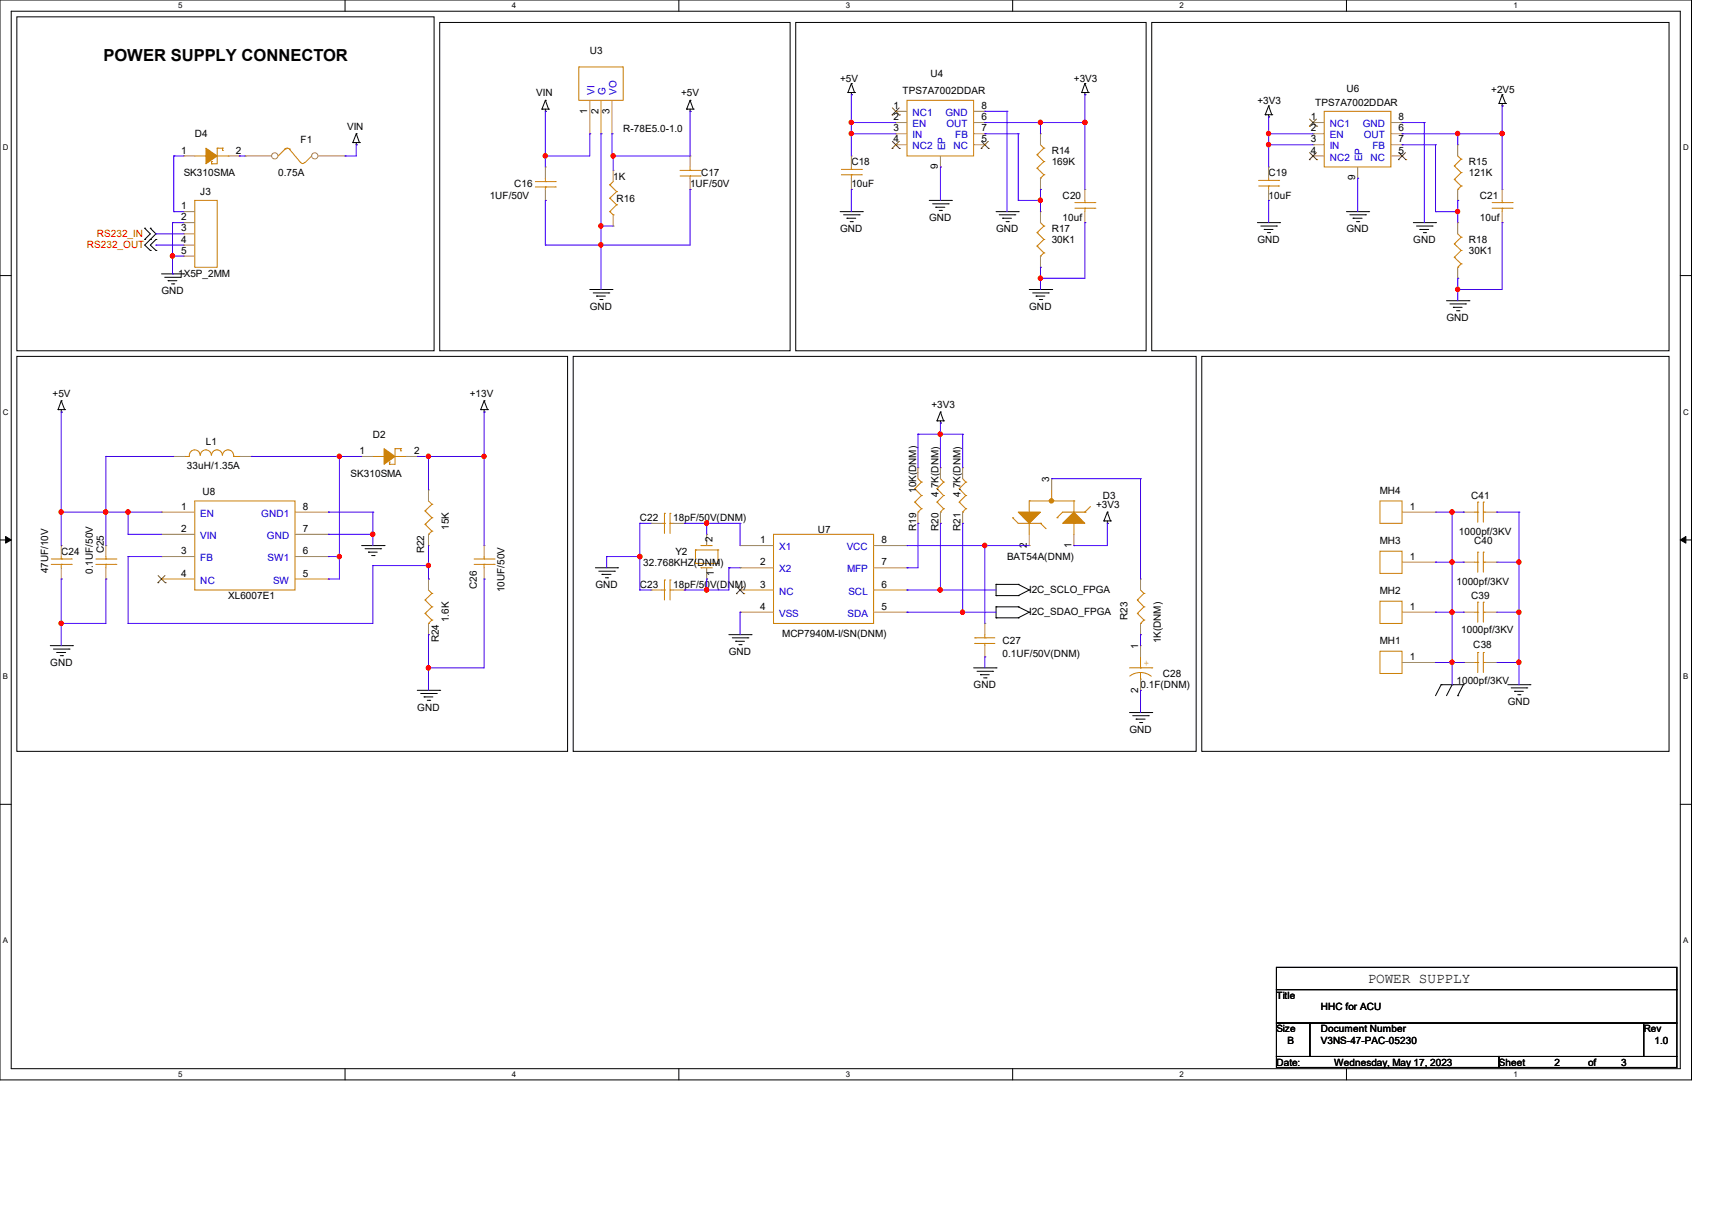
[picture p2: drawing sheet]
<svg xmlns="http://www.w3.org/2000/svg" width="297mm" height="210mm" viewBox="0 0 297 210" stroke-linecap="round" stroke-linejoin="round" font-family="sans-serif">
<path d="M0 0h293.5v187.3h-293.5zM1.9 1.9h289.6v183.4h-289.6z" fill="none" stroke="#000" stroke-width=".17"/>
<g fill="#fff">
<path d="M30.9 .2h.8v1.5h-.8z"/>
<path d="M30.9 185.5h.8v1.6h-.8z"/>
</g>
<path d="M59.9 0v1.9M59.9 185.3v2" fill="none" stroke="#000" stroke-width=".17"/>
<g fill="#fff">
<path d="M88.8 .2h.8v1.5h-.8z"/>
<path d="M88.8 185.5h.8v1.6h-.8z"/>
</g>
<path d="M117.8 0v1.9M117.8 185.3v2" fill="none" stroke="#000" stroke-width=".17"/>
<g fill="#fff">
<path d="M146.7 .2h.8v1.5h-.8z"/>
<path d="M146.7 185.5h.8v1.6h-.8z"/>
</g>
<path d="M175.7 0v1.9M175.7 185.3v2" fill="none" stroke="#000" stroke-width=".17"/>
<g fill="#fff">
<path d="M204.6 .2h.8v1.5h-.8z"/>
<path d="M204.6 185.5h.8v1.6h-.8z"/>
</g>
<path d="M233.6 0v1.9M233.6 185.3v2" fill="none" stroke="#000" stroke-width=".17"/>
<g fill="#fff">
<path d="M262.6 .2h.7v1.5h-.7z"/>
<path d="M262.6 185.5h.7v1.6h-.7z"/>
<path d="M.5 24.8h1v1.6h-1z"/>
<path d="M292 24.8h1v1.6h-1z"/>
<path d="M.5 70.7h1v1.5h-1z"/>
<path d="M292 70.7h1v1.5h-1z"/>
</g>
<path d="M0 47.8h1.9M291.5 47.8h2" fill="none" stroke="#000" stroke-width=".17"/>
<g fill="#fff">
<path d="M.5 116.5h.9v1.6h-.9z"/>
<path d="M292 116.5h.9v1.6h-.9z"/>
</g>
<path d="M0 93.6h1.9M291.5 93.6h2" fill="none" stroke="#000" stroke-width=".17"/>
<path d="M1 93l.9 .6-.9 .6zM291.5 93.6l1-.6v1.2z" fill="#000" stroke="#000" stroke-width=".17"/>
<g fill="#fff">
<path d="M.5 162.4h.9v1.5h-.9z"/>
<path d="M292 162.4h.9v1.5h-.9z"/>
</g>
<g fill="none" stroke="#000" stroke-width=".17">
<path d="M2.9 2.9h72.4v57.9h-72.4zM76.3 3.9h60.8v56.9h-60.8zM94 18.9h.1M94 18.9h1.2M94.6 19.3h.1M94.6 17.4h.1M94.6 18.9v.4M94.6 17.4l.6 1.5M94.6 17.4l-.6 1.5M95.2 18.9h.1M119.1 18.9h.1M119.1 18.9h1.2"/>
<path d="M119.7 19.3h.1M119.7 17.4h.1M119.7 18.9v.4M119.7 17.4l.6 1.5M119.7 17.4l-.6 1.5M120.3 18.9h.1M138 3.9h60.8v56.9h-60.8zM147.1 16h.1M147.1 16h1.2M147.7 16.4h.1M147.7 14.5h.1M147.7 16v.4"/>
<path d="M147.7 14.5l-.6 1.5M147.7 14.5l.6 1.5M148.3 16h.1M187.7 16h.1M187.7 16h1.1M188.2 16.4h.1M188.2 14.5h.1M188.2 16v.4M188.2 14.5l-.5 1.5M188.2 14.5l.6 1.5M188.8 16h.1M199.8 3.9h89.8v56.9h-89.8z"/>
<path d="M219.5 19.9h.1M219.5 19.9h1.1M220.1 18.4h.1M220.1 19.9v.4M220.1 18.4l-.6 1.5M220.1 18.4l.5 1.5M220.6 19.9h.1M260.1 17.9h.1M260.1 17.9h1.1M260.6 18.4h.1M260.6 16.4h.1M260.6 17.9v.5"/>
<path d="M260.6 16.4l-.5 1.5M260.6 16.4l.6 1.5M261.2 17.9h.1M25.1 39.6h.1M25.1 39.6l1 1-1 .9M26.1 39.6h.1M26.1 39.6l1 1-2 1.9 1 .9M61.2 24.7h.1M61.2 24.7h1.2M61.8 25.1h.1M61.8 23.2h.1M61.8 24.7v.4"/>
<path d="M61.8 23.2l.6 1.5M61.8 23.2l-.6 1.5M62.4 24.7h.1M145.8 36.7h3.8M146.3 37.3h2.8M146.9 37.8h.1M146.9 37.8h1.6M147.5 38.4h.4M147.9 38.4h.1M149.1 37.3h.1M149.6 36.7h.1M161.2 34.8h3.9"/>
<path d="M161.8 35.3h2.7M162.3 35.9h.1M162.3 35.9h1.6M162.9 36.5h.4M163.3 36.5h.1M164.5 35.3h.1M165.1 34.8h.1M172.8 36.7h3.9M173.4 37.3h2.7M173.9 37.8h.1M173.9 37.8h1.6M174.5 38.4h.4"/>
<path d="M174.9 38.4h.1M176.1 37.3h.1M176.7 36.7h.1M218.1 38.6h3.9M218.7 39.2h2.7M219.3 39.8h.1M219.3 39.8h1.6M220.1 20.3h.1M221.4 39.2h.1M222 38.6h.1M233.6 36.7h3.8M234.2 37.3h2.7"/>
<path d="M234.7 37.8h.1M234.7 37.8h1.6M235.3 38.4h.4M235.7 38.4h.1M236.9 37.3h.1M237.4 36.7h.1M245.2 38.6h3.8M245.7 39.2h2.8M246.3 39.8h.1M246.3 39.8h1.6M248.5 39.2h.1M249 38.6h.1"/>
<path d="M25.1 41.5h.1M26.1 41.5h.1M26.1 43.4h.1M27.1 41.5h.1M27.1 43.4h.1M27.1 41.5l-1 1 1 .9M28 47.5h3.9M28.6 48.1h2.7M29.2 48.7h.1M29.2 48.7h1.5M29.8 49.2h.3M30.1 49.2h.1"/>
<path d="M31.3 48.1h.1M31.9 47.5h.1M102.3 50.2h3.9M102.9 50.8h2.7M103.5 51.4h.1M103.5 51.4h1.5M104.1 51.9h.3M104.4 51.9h.1M105.6 50.8h.1M106.2 50.2h.1M178.6 50.2h3.9M179.2 50.8h2.7"/>
<path d="M179.7 51.4h.1M179.7 51.4h1.6M180.3 51.9h.4M180.7 51.9h.1M181.9 50.8h.1M182.5 50.2h.1M219.9 40.3h.4M220.3 40.3h.1M246.9 40.3h.4M247.3 40.3h.1M251 52.2h3.8M251.5 52.7h2.8"/>
<path d="M252.1 53.3h.1M252.1 53.3h1.6M252.7 53.9h.4M253.1 53.9h.1M254.3 52.7h.1M254.8 52.2h.1M2.9 61.8h95.6v68.5h-95.6zM10.1 71h.1M10.1 71h1.1M10.6 71.5h.1M10.6 69.5h.1M10.6 71v.5"/>
<path d="M10.6 69.5l.6 1.5M10.6 69.5l-.5 1.5M11.2 71h.1M83.4 71h.1M83.4 71h1.2M84 71.5h.1M84 69.5h.1M84 71v.5M84 69.5l.6 1.5M84 69.5l-.6 1.5M84.6 71h.1M99.4 61.8h108.1v68.5h-108.1z"/>
<path d="M162.6 73h.1M162.6 73h1.1M163.2 73.4h.1M163.2 71.5h.1M163.2 73v.4M163.2 71.5l.5 1.5M163.2 71.5l-.6 1.5M163.7 73h.1M208.5 61.8h81.1v68.5h-81.1zM62.7 94.6h3.9M63.3 95.2h2.7M63.9 95.8h.1"/>
<path d="M63.9 95.8h1.5M64.5 96.4h.4M64.9 96.4h.1M66 95.2h.1M66.6 94.6h.1M103.3 98.5h3.8M103.9 99.1h2.7M104.4 99.6h.1M104.4 99.6h1.6M106.6 99.1h.1M107.1 98.5h.1M191.5 90.3h.1"/>
<path d="M191.5 90.3h1.2M192.1 90.8h.1M192.1 88.8h.1M192.1 90.3v.5M192.1 88.8l.6 1.5M192.1 88.8l-.6 1.5M192.7 90.3h.1M8.7 112h3.9M9.3 112.6h2.7M9.9 113.2h.1M9.9 113.2h1.5M10.5 113.7h.3"/>
<path d="M10.8 113.7h.1M12 112.6h.1M12.6 112h.1M72.4 119.7h3.9M76.3 119.7h.1M105 100.2h.4M105.4 100.2h.1M126.4 110.1h3.9M127 110.6h2.8M127.6 111.2h.1M127.6 111.2h1.6M128.2 111.8h.4"/>
<path d="M128.6 111.8h.1M129.8 110.6h.1M130.3 110.1h.1M168.9 115.8h3.9M169.5 116.4h2.7M170.1 117h.1M170.1 117h1.5M170.6 117.6h.5M171.1 117.6h.1M172.2 116.4h.1M172.8 107.1h.1M172.8 105.2h.1"/>
<path d="M172.8 103.3h.1M172.8 101.3h.1M172.8 115.8h.1M172.8 105.2h3.9M172.8 107.1h3.9M172.8 101.3v2M172.8 105.2v1.9M172.8 101.3h3.9M172.8 103.3h3.9M176.7 105.2h.1M176.7 107.1h.1M176.7 101.3h.1"/>
<path d="M176.7 103.3h.1M176.7 105.2l1.9 1M176.7 101.3l1.9 1M178.6 106.2h.1M178.6 102.3h.1M178.6 106.2l-1.9 .9M178.6 102.3l-1.9 1M250 118.7h.1M250 118.7l-1 1.9M250 118.7h3.9M251.9 118.7h.1M251.9 118.7l-.9 1.9"/>
<path d="M253.9 118.7h.1M253.9 118.7l-1 1.9M261.6 118.7h3.8M262.2 119.3h2.7M262.8 119.9h.1M262.8 119.9h1.5M264.9 119.3h.1M265.4 118.7h.1M0 139.5h1.9M73 120.3h2.7M73.6 120.9h.1M73.6 120.9h1.5"/>
<path d="M74.1 121.5h.4M74.5 121.5h.1M75.7 120.3h.1M196 123.6h3.8M196.5 124.1h2.7M197.1 124.7h.1M197.1 124.7h1.6M197.7 125.3h.4M198.1 125.3h.1M199.2 124.1h.1M199.8 123.6h.1M252.9 120.6h.1"/>
<path d="M263.3 120.5h.4M263.7 120.5h.1M291.5 139.5h2M221.4 167.8h69.5v3.8h-69.5zM221.4 171.6h69.5v5.8h-69.5zM221.4 177.4h5.8v5.8h-5.8zM227.2 177.4h58v5.8h-58zM285.2 177.4h5.7v5.8h-5.7zM221.4 183.2h38.7v1.9h-38.7zM260.1 183.2h30.8v1.9h-30.8z"/>
</g>
<g fill="none" stroke="#cc8006" stroke-width=".17">
<path d="M100.4 11.6h7.7v5.8h-7.7zM229.7 19.3h11.6v9.7h-11.6zM49.4 25.8l.4-.1 .4 .2M49.4 25.9h.1M49.4 25.9l-1.1 1.2M50.2 25.9h.1M50.2 25.9l2 2.3M52.8 28.2l-.3 .2-.3-.2M54.1 27.1h.1M54.1 27.1l-1.2 1.1M92.9 31.5h3.5M92.9 32.4h3.5"/>
<path d="M94.6 32.4h.1M94.6 31.5h.1M94.6 30.9v.6M94.6 32.4v.5M96.4 31.5h.1M96.4 32.4h.1M105.8 32h.1M105.8 34.4h.1M105.8 36.7h.1M105.8 32l1.2 1.2M105.8 34.4l1.2 1.1M105.8 36.7l.6 .6"/>
<path d="M106.4 37.3h.1M106.4 31.5l-.6 .5M107 33.2h.1M107 35.5h.1M107 33.2l-1.2 1.2M107 35.5l-1.2 1.2M118 29.5h3.5M118 30.5h3.5M119.7 30.5h.1M119.7 29.5h.1M119.7 29v.5M119.7 30.5v.4"/>
<path d="M121.5 29.5h.1M121.5 30.5h.1M146 30.3h3.4M146 29.4h3.4M147.7 29.4h.1M147.7 30.3h.1M147.7 29v.4M147.7 30.3v.6M149.4 30.3h.1M149.4 29.4h.1M186.5 36.1h3.4M186.5 35.1h3.4"/>
<path d="M188.2 35.1h.1M188.2 36.1h.1M188.2 34.8v.3M188.2 36.1v.6M189.9 36.1h.1M189.9 35.1h.1M252.3 28.8h.1M252.3 31.1h.1M252.3 28.8l1.2 1.1M252.3 31.1l1.2 1.2M252.9 32.9h.1M252.9 27.1l.6 .5"/>
<path d="M253.5 27.6h.1M253.5 29.9h.1M253.5 32.3h.1M253.5 27.6l-1.2 1.2M253.5 29.9l-1.2 1.2M253.5 32.3l-.6 .6M258.9 36.1h3.4M258.9 35.1h3.4M260.6 35.1h.1M260.6 36.1h.1M260.6 34.8v.3M260.6 36.1v.6"/>
<path d="M262.3 36.1h.1M262.3 35.1h.1M252.3 42.3h.1M252.3 44.6h.1M252.3 42.3l1.2 1.1M252.3 44.6l1.2 1.2M252.9 46.4h.1M252.9 40.6l.6 .5M253.5 41.1h.1M253.5 43.4h.1M253.5 45.8h.1M253.5 41.1l-1.2 1.2"/>
<path d="M253.5 43.4l-1.2 1.2M253.5 45.8l-.6 .6M32 79.2h.1M32 79.2h.9M34.7 79a.93 .93 0 0 0-1-1 .93 .93 0 0 0-.8 1.2M34.8 79a.95 .95 0 0 1 .9-1 .95 .95 0 0 1 1 1M36.7 79a.93 .93 0 0 1 .9-1 .93 .93 0 0 1 1 1M38.6 79a.95 .95 0 0 1 1-1 .95 .95 0 0 1 .9 1M40.6 79.2h.1M40.6 79.2h1.1M40.6 79v.2M64.7 79.2h1.9"/>
<path d="M66.6 79.2h.1M68.5 77.8h.1M68.5 79.2h2M68.5 77.8v2.7h-.9M68.5 77.8h1M69.5 77.8h.1M69.5 78.2h.1M69.5 77.8v.4M70.5 79.2h.1M67.6 80.5h.1M67.6 80.1h.1M67.6 80.1v.4"/>
<path d="M82.3 97.9h3.4M82.3 96.9h3.4M84 96.9h.1M84 97.9h.1M84 96.5v.4M84 97.9v.6M85.7 97.9h.1M85.7 96.9h.1M120.6 97.7h.1M120.6 95.4h.1M120.6 97.7h3.9M120.6 95.4v2.3"/>
<path d="M120.6 95.4h3.9M121.6 98.5h.1M121.6 94.6h.1M121.6 98.5h2M121.6 94.6h2M124.5 95.4h.1M124.5 97.7h.1M124.5 95.4v2.3M134.2 92.7h17.4v15.4h-17.4zM158.7 84.8h.1M158.7 87.1h.1M158.7 84.8l1.2 1.1"/>
<path d="M158.7 87.1l1.2 1.1M159.3 88.8h.1M159.3 83l.6 .6M159.9 83.6h.1M159.9 85.9h.1M159.9 88.2h.1M159.9 83.6l-1.2 1.2M159.9 85.9l-1.2 1.2M159.9 88.2l-.6 .6M162.6 84.8h.1M162.6 87.1h.1M162.6 84.8l1.1 1.1"/>
<path d="M162.6 87.1l1.1 1.1M163.2 88.8h.1M163.2 83l.5 .6M163.7 83.6h.1M163.7 85.9h.1M163.7 88.2h.1M163.7 83.6l-1.1 1.2M163.7 85.9l-1.1 1.2M163.7 88.2l-.5 .6M175.7 89.8h.1M175.7 89.8l1 1h3.8M178.6 86.9h.1"/>
<path d="M178.6 90.8h.1M178.6 86.9v1.9M178.6 90.8v1.9M178.6 86.9h7.7M180.5 90.8h.1M180.5 90.8l1 .9M182.5 86.9h.1M182.5 85v1.9M183.4 89.8h.1M186.3 88.8h.1M186.3 90.8h.1M186.3 86.9h.1"/>
<path d="M186.3 86.9v1.9M186.3 90.8v1.9M188.2 88.8h.1M188.2 88.8h-3.8l-1 1M189.2 87.8l-1 1M239.4 95.6h3.8v3.8h-3.8zM239.4 86.9h3.8v3.9h-3.8zM255.8 97.5h.6M255.8 88.8h.6M256.4 95.8h.1M256.4 97.5h.1M256.4 87.1h.1"/>
<path d="M256.4 88.8h.1M256.4 87.1v3.5M256.4 95.8v3.4M257.3 97.5h.1M257.3 95.8h.1M257.3 88.8h.1M257.3 87.1h.1M257.3 97.5h.4M257.3 87.1v3.5M257.3 95.8v3.4M257.3 88.8h.4M73.7 104.1h.1"/>
<path d="M73.7 106.4h.1M73.7 104.1l1.2 1.1M73.7 106.4l1.2 1.1M74.3 108.1h.1M74.3 102.3l.6 .6M74.9 102.9h.1M74.9 105.2h.1M74.9 107.5h.1M74.9 102.9l-1.2 1.2M74.9 105.2l-1.2 1.2M74.9 107.5l-.6 .6M239.4 104.3h3.8v3.8h-3.8z"/>
</g>
<g fill="none" stroke="#a84" stroke-width=".17">
<path d="M102.3 17.4v5.8M104.3 17.4v5.8M106.2 17.4v5.8M94.6 34.8h.1M94.6 29h.1M94.6 29v1.9M94.6 32.9v1.9M102.3 23.2h.1M104.3 23.2h.1M106.2 23.2h.1M106.4 29.5h.1M106.4 39.2h.1"/>
<path d="M106.4 29.5v2M106.4 37.3v1.9M119.7 32.9h.1M119.7 27.1h.1M119.7 27.1v1.9M119.7 30.9v2M147.7 27.1h.1M147.7 32.9h.1M147.7 27.1v1.9M147.7 30.9v2M188.2 32.9h.1M188.2 38.6h.1"/>
<path d="M188.2 32.9v1.9M188.2 36.7v1.9M227.8 21.3h.1M227.8 23.2h.1M227.8 25.1h.1M227.8 27.1h.1M227.8 21.3h1.9M227.8 23.2h1.9M227.8 25.1h1.9M227.8 27.1h1.9M235.5 30.9h.1M235.5 29v1.9"/>
<path d="M241.3 21.3h1.9M241.3 23.2h1.9M241.3 25.1h1.9M241.3 27.1h1.9M243.2 27.1h.1M243.2 25.1h.1M243.2 23.2h.1M243.2 21.3h.1M252.9 38.6h.1M252.9 25.1h.1M252.9 34.8h.1M252.9 25.1v2"/>
<path d="M252.9 32.9v1.9M252.9 38.6v2M260.6 32.9h.1M260.6 38.6h.1M260.6 32.9v1.9M260.6 36.7v1.9M252.9 48.3h.1M252.9 46.4v1.9M30.1 79.2h.1M30.1 79.2h1.9M41.7 79.2h1.9M43.6 79.2h.1"/>
<path d="M62.7 79.2h.1M62.7 79.2h2M70.5 79.2h1.9M72.4 79.2h.1M84 94.6h.1M84 94.6v1.9M84 98.5v1.9M122.6 92.7h.1M122.6 92.7v1.9M122.6 98.5v1.9M128.4 94.6h.1M128.4 98.5h.1"/>
<path d="M128.4 94.6h5.8M128.4 98.5h5.8M151.6 94.6h5.8M151.6 98.5h5.8M157.4 94.6h.1M157.4 98.5h.1M159.3 81.1h.1M159.3 90.8h.1M159.3 81.1v1.9M159.3 88.8v2M163.2 81.1h.1M163.2 90.8h.1"/>
<path d="M163.2 81.1v1.9M163.2 88.8v2M178.6 94.6h.1M178.6 92.7v1.9M182.5 83h.1M182.5 83v2M186.3 94.6h.1M186.3 92.7v1.9M243.2 97.5h5.8M243.2 88.8h5.8M249 97.5h.1M249 88.8h.1"/>
<path d="M253.9 97.5h.1M253.9 88.8h.1M253.9 97.5h1.9M253.9 88.8h1.9M257.7 97.5h2M257.7 88.8h2M259.7 97.5h.1M259.7 88.8h.1M74.3 100.4h.1M74.3 110.1h.1M74.3 100.4v1.9M74.3 108.1v2"/>
<path d="M84 100.4h.1M122.6 100.4h.1M128.4 102.3h.1M128.4 106.2h.1M128.4 102.3h5.8M128.4 106.2h5.8M151.6 102.3h5.8M151.6 106.2h5.8M157.4 102.3h.1M157.4 106.2h.1M243.2 106.2h5.8M249 106.2h.1"/>
</g>
<g fill="none" stroke="#804000" stroke-width=".17">
<path d="M227.2 21.9h.1M227.2 27.7h.1M227.2 20.7l1.2 1.2M227.2 26.5l1.2 1.2M228.4 20.7l-1.2 1.2M228.4 26.5l-1.2 1.2M228.4 21.9h.1M228.4 27.7h.1M242.6 27.7h.1M242.7 26.5l1.2 1.2M243.8 26.5l-1.2 1.2M243.9 27.7h.1"/>
<path d="M127.8 103h.1M127.8 101.7l1.2 1.3M129 101.7l-1.2 1.3M129 103h.1"/>
</g>
<g fill="#cc8006" stroke="#cc8006" stroke-width=".17">
<path d="M176.7 88.8h3.8l-1.9 2z" fill-rule="evenodd"/>
<path d="M186.3 88.8l1.9 2h-3.8z" fill-rule="evenodd"/>
<path d="M66.6 77.8l1.9 1.4-1.9 1.3z" fill-rule="evenodd"/>
<circle cx="182.4" cy="86.9" r=".38"/>
</g>
<circle cx="47.7" cy="27" r=".54" fill="#fff" stroke="#a84" stroke-width=".17"/>
<path d="M42.5 27.1h.1M42.5 27.1h4.6" fill="none" stroke="#a84" stroke-width=".17"/>
<circle cx="54.6" cy="27" r=".54" fill="#fff" stroke="#a84" stroke-width=".17"/>
<g fill="none" stroke="#a84" stroke-width=".17">
<path d="M155.4 19.3h.1M155.4 19.3h2M168.9 19.3h2M170.9 19.3h.1M31.9 27.1h.1M31.9 36.7h.1M31.9 38.6h.1M31.9 27.1h1.9M31.9 36.7h1.9M31.9 38.6h1.9M39.6 27.1h1.9M41.5 27.1h.1"/>
<path d="M55.2 27.1h4.7M59.9 27.1h.1M155.4 21.3h.1M155.4 23.2h.1M155.4 25.1h.1M155.4 21.3h2M155.4 23.2h2M155.4 25.1h2M163.2 29h.1M163.2 27.1v1.9M168.9 21.3h2M168.9 23.2h2"/>
<path d="M168.9 25.1h2M170.9 25.1h.1M170.9 23.2h.1M170.9 21.3h.1M180.5 36.7h.1M180.5 23.2h.1M180.5 32.9h.1M180.5 23.2v1.9M180.5 30.9v2M180.5 36.7v1.9M220.1 29h.1M220.1 34.8h.1"/>
<path d="M220.1 29v1.9M220.1 32.9v1.9M31.9 40.6h.1M31.9 42.5h.1M31.9 44.4h.1M31.9 40.6h1.9M31.9 42.5h1.9M31.9 44.4h1.9M180.5 46.4h.1M180.5 44.4v2M10.6 94.6h.1M10.6 94.6v1.9"/>
<path d="M10.6 98.5v1.9M18.4 94.6h.1M18.4 94.6v1.9M18.4 98.5v1.9M28 88.8h.1M28 92.7h.1M28 96.5h.1M28 88.8h5.8M28 92.7h5.8M28 96.5h5.8M51.2 88.8h5.8M51.2 92.7h5.8"/>
<path d="M51.2 96.5h5.8M57 96.5h.1M57 92.7h.1M57 88.8h.1M74.3 85h.1M74.3 94.6h.1M74.3 85v1.9M74.3 92.7v1.9M112.9 90.8h.1M112.9 90.8h2M116.8 90.8h1.9M118.7 90.8h.1"/>
<path d="M167 81.1h.1M167 90.8h.1M167 81.1v1.9M167 88.8v2M10.6 100.4h.1M18.4 100.4h.1M28 100.4h.1M28 100.4h5.8M51.2 100.4h5.8M57 100.4h.1M112.9 102.3h.1M112.9 102.3h2"/>
<path d="M116.8 102.3h1.9M118.7 102.3h.1M170.9 113.9h.1M170.9 108.1h.1M170.9 108.1v2M170.9 112v1.9M197.9 100.4h.1M197.9 110.1h.1M197.9 112h.1M197.9 119.7h.1M197.9 100.4v1.9M197.9 108.1v2"/>
<path d="M197.9 112v1.9M197.9 117.8v1.9M243.2 114.9h5.8M249 114.9h.1M253.9 114.9h.1M253.9 106.2h.1M253.9 114.9h1.9M253.9 106.2h1.9M257.7 114.9h2M257.7 106.2h2M259.7 114.9h.1M259.7 106.2h.1"/>
</g>
<g fill="none" stroke="#cc8006" stroke-width=".17">
<path d="M157.4 17.4h11.5v9.7h-11.5zM33.8 34.8h3.9v11.6h-3.9zM33.8 27.1h1.9M35.7 27.1h.1M36.7 28.4h.1M36.7 28h.1M36.7 28v.4M37.7 25.7h.1M37.7 25.7v2.7h-1M37.7 27.1h1.9M37.7 25.7h.9M38.6 25.7h.1"/>
<path d="M38.6 26.1h.1M38.6 25.7v.4M39.6 27.1h.1M179.9 26.8h.1M179.9 29.2h.1M179.9 26.8l1.2 1.2M179.9 29.2l1.2 1.1M180.5 30.9h.1M180.5 38.6l.6 .6M180.5 25.1l.6 .6M181.1 39.2h.1M181.1 25.7h.1"/>
<path d="M181.1 28h.1M181.1 30.3h.1M181.1 39.2l-1.2 1.1M181.1 25.7l-1.2 1.1M181.1 28l-1.2 1.2M181.1 30.3l-.6 .6M218.4 32.3h3.4M218.4 31.3h3.4M220.1 31.3h.1M220.1 32.3h.1M220.1 30.9v.4M220.1 32.3v.6"/>
<path d="M221.8 32.3h.1M221.8 31.3h.1M179.9 40.3h.1M179.9 42.7h.1M179.9 40.3l1.2 1.2M179.9 42.7l1.2 1.2M180.5 44.4h.1M181.1 41.5h.1M181.1 43.9h.1M181.1 41.5l-1.2 1.2M181.1 43.9l-.6 .5M8.9 97.9h3.5"/>
<path d="M8.9 96.9h3.5M10.6 96.9h.1M10.6 97.9h.1M10.6 96.5v.4M10.6 97.9v.6M12.4 97.9h.1M12.4 96.9h.1M16.6 97.9h3.5M16.6 96.9h3.5M18.4 96.9h.1M18.4 97.9h.1M18.4 96.5v.4"/>
<path d="M18.4 97.9v.6M20.1 97.9h.1M20.1 96.9h.1M33.8 86.9h17.4v15.4h-17.4zM73.7 88.6h.1M73.7 90.9h.1M73.7 88.6l1.2 1.2M73.7 90.9l1.2 1.2M74.3 92.7h.1M74.3 86.9l.6 .6M74.9 87.5h.1M74.9 89.8h.1"/>
<path d="M74.9 92.1h.1M74.9 87.5l-1.2 1.1M74.9 89.8l-1.2 1.1M74.9 92.1l-.6 .6M114.9 90.8h.4M115.3 90.8h.1M115.3 89h.1M115.3 89v3.5M116.2 89h.1M116.2 90.8h.1M116.2 89v3.5M116.2 90.8h.6"/>
<path d="M166.4 84.8h.1M166.4 87.1h.1M166.4 84.8l1.2 1.1M166.4 87.1l1.2 1.1M167 88.8h.1M167 83l.6 .6M167.6 83.6h.1M167.6 85.9h.1M167.6 88.2h.1M167.6 83.6l-1.2 1.2M167.6 85.9l-1.2 1.2M167.6 88.2l-.6 .6"/>
<path d="M114.9 102.3h.4M115.3 102.3h.1M115.3 100.6h.1M115.3 100.6v3.5M116.2 100.6h.1M116.2 102.3h.1M116.2 102.3h.6M116.2 100.6v3.5M169.1 110.6h.1M169.1 111.6h.1M169.1 110.6h3.5M169.1 111.6h3.5"/>
<path d="M170.9 111.6h.1M170.9 110.6h.1M170.9 110.1v.5M170.9 111.6v.4M196 115.8h3.8M197.3 104.1h.1M197.3 106.4h.1M197.3 104.1l1.2 1.1M197.3 106.4l1.2 1.1M197.9 108.1h.1M197.9 117.8h.1M197.9 115.8h.1"/>
<path d="M197.9 116.6l1.1 .3 .7 .4M197.9 116.6l-.8 .1-1.1 .5M197.9 102.3l.6 .6M197.9 113.9v1.9M197.9 116.6v1.2M198.5 102.9h.1M198.5 105.2h.1M198.5 107.5h.1M198.5 102.9l-1.2 1.2M198.5 105.2l-1.2 1.2M198.5 107.5l-.6 .6M199.8 115.8h.1"/>
<path d="M239.4 112.9h3.8v3.9h-3.8zM255.8 114.9h.6M255.8 106.2h.6M256.4 113.2h.1M256.4 114.9h.1M256.4 104.4h.1M256.4 106.2h.1M256.4 104.4v3.5M256.4 113.2v3.4M257.3 114.9h.1M257.3 113.2h.1M257.3 106.2h.1"/>
<path d="M257.3 104.4h.1M257.3 114.9h.4M257.3 104.4v3.5M257.3 113.2v3.4M257.3 106.2h.4"/>
</g>
<path d="M35.7 25.7l2 1.4-2 1.3z" fill-rule="evenodd" fill="#cc8006" stroke="#cc8006" stroke-width=".17"/>
<g fill="none" stroke="#804000" stroke-width=".17">
<path d="M154.8 19.9h.1M154.8 18.7l1.2 1.2M156 18.7l-1.2 1.2M156 19.9h.1M154.8 25.7h.1M154.8 24.5l1.2 1.2M156 24.5l-1.2 1.2M156 25.7h.1M170.2 25.7h.1M170.3 24.5l1.2 1.2M171.4 24.5l-1.2 1.2M171.5 25.7h.1"/>
<path d="M27.4 99.8l1.3 1.2M28.6 99.8l-1.2 1.2M27.4 101h.1M28.7 101h.1"/>
</g>
<g fill="none" stroke="#4200ff" stroke-width=".17">
<path d="M94.6 19.3h.1M94.6 19.3v9.7M119.7 19.3h.1M119.7 19.3v7.8h-13.5v-3.9M147.7 16.4h.1M147.7 16.4v10.7M170.9 19.3h.1M170.9 19.3h3.8M174.7 19.3h.1M174.7 19.3v17.4M188.2 16.4h.1M188.2 16.4v16.5"/>
<path d="M260.6 18.4h.1M260.6 18.4v14.5M29.9 38.6h.1M29.9 38.6h2M29.9 38.6v8.9M30.1 27.1h.1M30.1 36.7h.1M30.1 36.7h1.8M30.1 27.1h1.8M30.1 27.1v9.6M41.5 27.1h.1M41.5 27.1h1"/>
<path d="M59.9 27.1h.1M61.8 25.1h.1M61.8 25.1v2h-1.9M94.6 34.8h.1M94.6 27.1h.1M94.6 34.8v7.7M102.3 23.2h.1M102.3 23.2v3.9h-7.7M104.3 23.2h.1M104.3 39.2h.1M104.3 23.2v27M104.3 39.2h2.1"/>
<path d="M106.2 23.2h.1M106.4 27.1h.1M106.4 27.1v2.4M119.7 32.9h.1M119.7 32.9v9.6h-25.1M147.7 23.2h.1M147.7 21.3h.1M147.7 32.9h.1M147.7 32.9v3.8M147.7 23.2h7.7M147.7 21.3h7.7M163.2 29h.1"/>
<path d="M163.2 29v5.8M170.9 21.3h.1M170.9 23.2h.1M170.9 23.2h5.8M170.9 21.3h17.3M176.7 23.2h.1M176.7 34.8h.1M176.7 23.2v11.6M176.7 34.8h3.8M180.5 32.9h.1M180.5 21.3h.1M180.5 34.8h.1"/>
<path d="M180.5 21.3v1.9M180.5 32.9v3.8M188.2 21.3h.1M188.2 38.6h.1M188.2 38.6v9.7h-7.7M220.1 20.3h.1M220.1 25.1h.1M220.1 23.2h.1M220.1 34.8h.1M220.1 23.2h7.7M220.1 20.3v8.7M220.1 34.8v3.8"/>
<path d="M220.1 25.1h7.7M235.5 30.9h.1M235.5 30.9v5.8M243.2 21.3h.1M243.2 23.2h.1M243.2 25.1h.1M243.2 23.2h17.4M243.2 21.3h3.9M243.2 25.1h5.8M247.1 21.3h.1M247.1 21.3v17.3M249 25.1h.1"/>
<path d="M249 36.7h.1M249 25.1v11.6M249 36.7h3.9M252.9 34.8h.1M252.9 23.2h.1M252.9 36.7h.1M252.9 23.2v1.9M252.9 34.8v3.8M260.6 23.2h.1M260.6 38.6h.1M260.6 38.6v11.6h-7.7M27.1 40.6h.1"/>
<path d="M27.1 42.5h.1M27.1 42.5h4.8M27.1 40.6h4.8M29.9 44.4h.1M29.9 47.5h.1M29.9 44.4h2M94.6 42.5h.1M104.3 42.5h.1M180.5 46.4h.1M180.5 48.3h.1M180.5 46.4v3.8M252.9 48.3h.1"/>
<path d="M252.9 50.2h.1M252.9 48.3v3.9M10.6 71.5h.1M10.6 71.5v23.1M18.4 79.2h.1M18.4 79.2h11.7M18.4 79.2v15.4M43.6 79.2h.1M43.6 79.2h19.1M58.9 79.2h.1M58.9 79.2v21.2h-1.9M72.4 79.2h.1"/>
<path d="M72.4 79.2h11.6M74.3 79.2h.1M74.3 79.2v5.8M84 71.5h.1M84 79.2h.1M84 71.5v23.1M159.3 75.3h.1M159.3 75.3v5.8M159.3 75.3h7.7M163.2 75.3h.1M163.2 73.4h.1M163.2 73.4v7.7"/>
<path d="M167 75.3h.1M167 75.3v5.8M10.6 88.8h.1M10.6 88.8h17.4M18.4 88.8h.1M22.2 88.8h.1M22.2 92.7h.1M22.2 96.5h.1M22.2 96.5h5.8M22.2 92.7h5.8M22.2 88.8v3.9M22.2 96.5v11.6"/>
<path d="M57 88.8h.1M57 96.5h.1M57 92.7h.1M57 96.5h1.9M57 88.8h7.7M57 92.7h7.7M58.9 96.5h.1M64.7 92.7h.1M64.7 88.8h.1M64.7 98.1h.1M64.7 88.8v5.8M64.7 98.1v10h-42.5"/>
<path d="M64.7 98.1h9.6M74.3 98.1h.1M74.3 94.6v5.8M105.2 96.5h.1M105.2 96.5v2M105.2 96.5h5.8M111 96.5h.1M111 90.8h.1M111 90.8h1.9M111 90.8v11.5M118.7 90.8h.1M118.7 90.8h9.7"/>
<path d="M122.6 90.8h.1M122.6 90.8v1.9M126.4 98.5h.1M126.4 98.5v3.8h-7.7M126.4 98.5h2M128.4 90.8h.1M128.4 90.8v3.8M157.4 94.6h.1M157.4 98.5h.1M157.4 94.6h21.2M159.3 90.8h.1M159.3 90.8v7.7h-1.9"/>
<path d="M163.2 90.8h.1M163.2 90.8v11.5M167 90.8h.1M167 90.8v15.4M170.9 94.6h.1M170.9 94.6v13.5M182.5 83h.1M182.5 83h15.4M186.3 94.6h.1M192.1 90.8h.1M192.1 90.8v3.8h-5.8M197.9 83h.1"/>
<path d="M197.9 83v17.4M249 97.5h.1M249 88.8h4.9M249 97.5h4.9M251.9 97.5h.1M251.9 88.8h.1M251.9 88.8v29.9M253.9 88.8h.1M253.9 97.5h.1M259.7 88.8h.1M259.7 88.8h3.8M259.7 97.5h3.8"/>
<path d="M263.5 97.5h.1M263.5 88.8h.1M263.5 88.8v29.9M10.6 108.1h.1M10.6 100.4h.1M10.6 100.4v11.6M18.4 100.4h.1M18.4 100.4v7.7h-7.8M22.2 108.1h.1M57 100.4h.1M74.3 115.8h.1M74.3 110.1h.1"/>
<path d="M74.3 100.4h.1M74.3 110.1v9.6M84 100.4h.1M84 100.4v15.4h-9.7M111 102.3h.1M111 102.3h1.9M118.7 102.3h.1M122.6 100.4h.1M122.6 102.3h.1M122.6 100.4v1.9M128.4 106.2h.1M128.4 106.2v3.9"/>
<path d="M157.4 102.3h.1M157.4 106.2h.1M157.4 102.3h15.4M157.4 106.2h15.4M163.2 102.3h.1M167 106.2h.1M170.9 113.9h.1M170.9 113.9v1.9M197.9 110.1h.1M197.9 119.7h.1M197.9 110.1v1.9M197.9 119.7v3.9"/>
<path d="M249 106.2h.1M249 114.9h.1M249 106.2h4.9M249 114.9h4.9M251.9 106.2h.1M251.9 114.9h.1M253.9 106.2h.1M253.9 114.9h.1M259.7 106.2h3.8M259.7 114.9h3.8M263.5 114.9h.1M263.5 106.2h.1"/>
</g>
<g fill="#f00" stroke="#f00" stroke-width=".17">
<circle cx="147.7" cy="23.2" r=".37"/>
<circle cx="147.7" cy="21.2" r=".37"/>
<circle cx="188.2" cy="21.2" r=".38"/>
<circle cx="180.5" cy="21.2" r=".37"/>
<circle cx="180.5" cy="34.7" r=".37"/>
<circle cx="180.5" cy="48.3" r=".37"/>
<circle cx="220.1" cy="25.1" r=".37"/>
<circle cx="220.1" cy="23.2" r=".37"/>
<circle cx="260.6" cy="23.2" r=".38"/>
<circle cx="252.9" cy="23.2" r=".37"/>
<circle cx="252.9" cy="36.7" r=".37"/>
<circle cx="252.9" cy="50.2" r=".37"/>
<circle cx="104.2" cy="42.5" r=".37"/>
<circle cx="104.2" cy="39.2" r=".37"/>
<circle cx="94.6" cy="27" r=".37"/>
<circle cx="106.4" cy="27" r=".37"/>
<circle cx="163.1" cy="102.3" r=".38"/>
<circle cx="167" cy="106.2" r=".37"/>
<circle cx="111" cy="96.5" r=".38"/>
<circle cx="122.6" cy="90.7" r=".37"/>
<circle cx="122.6" cy="102.3" r=".37"/>
<circle cx="163.1" cy="75.3" r=".38"/>
<circle cx="170.8" cy="94.6" r=".37"/>
<circle cx="64.7" cy="92.6" r=".37"/>
<circle cx="74.3" cy="98.1" r=".37"/>
<circle cx="74.3" cy="115.8" r=".37"/>
<circle cx="22.2" cy="88.8" r=".37"/>
<circle cx="18.3" cy="88.8" r=".38"/>
<circle cx="10.6" cy="88.8" r=".37"/>
<circle cx="10.6" cy="108.1" r=".37"/>
<circle cx="84" cy="79.1" r=".37"/>
<circle cx="74.3" cy="79.1" r=".37"/>
<circle cx="251.9" cy="88.8" r=".37"/>
<circle cx="251.9" cy="97.5" r=".37"/>
<circle cx="263.5" cy="97.5" r=".37"/>
<circle cx="263.5" cy="106.2" r=".37"/>
<circle cx="263.5" cy="114.9" r=".37"/>
<circle cx="251.9" cy="114.9" r=".37"/>
<circle cx="251.9" cy="106.2" r=".37"/>
<circle cx="58.9" cy="79.1" r=".37"/>
<circle cx="58.9" cy="96.5" r=".37"/>
<circle cx="29.9" cy="44.4" r=".37"/>
</g>
<text font-size="2.9" x="17.9" y="10.6">POWER SUPPLY CONNECTOR</text>
<text font-size="2.5" x="237.3" y="170.5">POWER SUPPLY</text>
<g font-size="1.7">
<text x="102.3" y="9.4">U3</text>
<text x="93" y="16.7">VIN</text>
<text x="118.1" y="16.7">+5V</text>
<text x="145.7" y="14.2">+5V</text>
<text x="156.6" y="16.3">TPS7A7002DDAR</text>
<text x="161.4" y="13.4">U4</text>
<text x="186.3" y="14.2">+3V3</text>
<text x="233.6" y="15.9">U6</text>
<text x="258.7" y="16.1">+2V5</text>
<text x="33.8" y="23.8">D4</text>
<text x="60.2" y="22.5">VIN</text>
<text x="101.9" y="19.7" transform="rotate(-90 101.9 19.7)">1</text>
<text x="103.8" y="19.7" transform="rotate(-90 103.8 19.7)">2</text>
<text x="105.7" y="19.7" transform="rotate(-90 105.7 19.7)">3</text>
<text x="108.1" y="22.9">R-78E5.0-1.0</text>
<text x="155" y="18.9">1</text>
<text x="155" y="20.8">2</text>
<text x="155" y="22.8">3</text>
<text x="170.3" y="22.8">7</text>
<text x="170.3" y="20.8">6</text>
<text x="170.3" y="18.9">8</text>
<text x="218.1" y="18">+3V3</text>
<text x="227.4" y="20.8">1</text>
<text x="227.4" y="22.8">2</text>
<text x="228.2" y="18.4">TPS7A7002DDAR</text>
<text x="242.6" y="22.8">6</text>
<text x="242.6" y="20.8">8</text>
<text x="31.5" y="26.6">1</text>
<text x="40.9" y="26.6">2</text>
<text x="52.2" y="24.8">F1</text>
<text x="147.7" y="28.7">C18</text>
<text x="155" y="24.7">4</text>
<text x="162.7" y="29.4" transform="rotate(-90 162.7 29.4)">9</text>
<text x="170.3" y="24.7">5</text>
<text x="182.5" y="26.7">R14</text>
<text x="182.5" y="28.7">169K</text>
<text x="227.4" y="24.7">3</text>
<text x="227.4" y="26.6">4</text>
<text x="242.6" y="26.6">5</text>
<text x="242.6" y="24.7">7</text>
<text x="254.8" y="28.7">R15</text>
<text x="31.9" y="30.6">SK310SMA</text>
<text x="34.8" y="33.9">J3</text>
<text x="48.3" y="30.6">0.75A</text>
<text x="85" y="34.5">1UF/50V</text>
<text x="89.2" y="32.5">C16</text>
<text x="106.4" y="31.2">1K</text>
<text x="107" y="35">R16</text>
<text x="119.7" y="32.5">1UF/50V</text>
<text x="121.6" y="30.6">C17</text>
<text x="147.7" y="32.5">10uF</text>
<text x="184.4" y="34.5">C20</text>
<text x="220.1" y="30.6">C19</text>
<text x="220.1" y="34.5">10uF</text>
<text x="235.1" y="31.3" transform="rotate(-90 235.1 31.3)">9</text>
<text x="254.8" y="30.6">121K</text>
<text x="256.7" y="34.5">C21</text>
<text x="31.5" y="36.3">1</text>
<text x="31.5" y="38.2">2</text>
<text x="31.5" y="40.1">3</text>
<text x="145.7" y="40.2">GND</text>
<text x="161.2" y="38.3">GND</text>
<text x="172.8" y="40.2">GND</text>
<text x="182.5" y="40.2">R17</text>
<text x="184.4" y="38.3">10uf</text>
<text x="233.6" y="40.2">GND</text>
<text x="256.7" y="38.3">10uf</text>
<text x="30.9" y="48">1X5P_2MM</text>
<text x="31.5" y="42.1">4</text>
<text x="31.5" y="44">5</text>
<text x="182.5" y="42.2">30K1</text>
<text x="218.1" y="42.2">GND</text>
<text x="245.2" y="42.2">GND</text>
<text x="254.8" y="42.2">R18</text>
<text x="254.8" y="44.1">30K1</text>
<text x="28" y="51.1">GND</text>
<text x="102.3" y="53.8">GND</text>
<text x="178.6" y="53.8">GND</text>
<text x="250.9" y="55.7">GND</text>
<text x="9.1" y="68.8">+5V</text>
<text x="81.5" y="68.8">+13V</text>
<text x="161.6" y="70.7">+3V3</text>
<text x="35.7" y="77.1">L1</text>
<text x="64.7" y="75.9">D2</text>
<text x="32.4" y="81.4">33uH/1.35A</text>
<text x="60.8" y="82.7">SK310SMA</text>
<text x="62.4" y="78.7">1</text>
<text x="71.8" y="78.7">2</text>
<text x="182" y="83.6" transform="rotate(-90 182 83.6)">3</text>
<text x="31.5" y="88.4">1</text>
<text x="35.1" y="85.8">U8</text>
<text x="52.5" y="88.4">8</text>
<text x="159" y="85.5" transform="rotate(-90 159 85.5)">10K(DNM)</text>
<text x="162.8" y="86.1" transform="rotate(-90 162.8 86.1)">4.7K(DNM)</text>
<text x="166.7" y="86.1" transform="rotate(-90 166.7 86.1)">4.7K(DNM)</text>
<text x="190.2" y="88.1">+3V3</text>
<text x="191.3" y="86.6">D3</text>
<text x="239.4" y="85.6">MH4</text>
<text x="244.6" y="88.4">1</text>
<text x="255.2" y="86.6">C41</text>
<text x="18" y="96" transform="rotate(-90 18 96)">C25</text>
<text x="31.5" y="92.2">2</text>
<text x="52.5" y="92.2">7</text>
<text x="73.6" y="96" transform="rotate(-90 73.6 96)">R22</text>
<text x="77.9" y="91.9" transform="rotate(-90 77.9 91.9)">15K</text>
<text x="111" y="90.4">C22</text>
<text x="116.8" y="90.4">18pF/50V(DNM)</text>
<text x="123.6" y="94" transform="rotate(-90 123.6 94)">2</text>
<text x="131.9" y="94.2">1</text>
<text x="141.9" y="92.4">U7</text>
<text x="152.9" y="94.2">8</text>
<text x="159" y="92.1" transform="rotate(-90 159 92.1)">R19</text>
<text x="162.8" y="92.1" transform="rotate(-90 162.8 92.1)">R20</text>
<text x="166.7" y="92.1" transform="rotate(-90 166.7 92.1)">R21</text>
<text x="178.1" y="95" transform="rotate(-90 178.1 95)">2</text>
<text x="185.9" y="95" transform="rotate(-90 185.9 95)">1</text>
<text x="239.4" y="94.3">MH3</text>
<text x="253.1" y="92.7">1000pf/3KV</text>
<text x="255.8" y="94.3">C40</text>
<text x="8.4" y="99.4" transform="rotate(-90 8.4 99.4)">47UF/10V</text>
<text x="10.6" y="96.2">C24</text>
<text x="16.1" y="99.5" transform="rotate(-90 16.1 99.5)">0.1UF/50V</text>
<text x="31.5" y="96.1">3</text>
<text x="31.5" y="100">4</text>
<text x="52.5" y="100">5</text>
<text x="52.5" y="96.1">6</text>
<text x="111.6" y="98.1">32.768KHZ(DNM)</text>
<text x="117.2" y="96.2">Y2</text>
<text x="123.8" y="99.8" transform="rotate(-90 123.8 99.8)">1</text>
<text x="131.9" y="98">2</text>
<text x="131.9" y="101.9">3</text>
<text x="152.9" y="98">7</text>
<text x="152.9" y="101.9">6</text>
<text x="174.7" y="97.2">BAT54A(DNM)</text>
<text x="244.6" y="97.1">1</text>
<text x="252.7" y="101.4">1000pf/3KV</text>
<text x="39.6" y="103.9">XL6007E1</text>
<text x="77.9" y="107.9" transform="rotate(-90 77.9 107.9)">1.6K</text>
<text x="82.7" y="102.1" transform="rotate(-90 82.7 102.1)">C26</text>
<text x="87.5" y="102.7" transform="rotate(-90 87.5 102.7)">10UF/50V</text>
<text x="103.3" y="102">GND</text>
<text x="111" y="102">C23</text>
<text x="116.8" y="102">18pF/50V(DNM)</text>
<text x="131.9" y="105.7">4</text>
<text x="152.9" y="105.7">5</text>
<text x="178.6" y="106.6">I2C_SDAO_FPGA</text>
<text x="178.6" y="102.8">I2C_SCLO_FPGA</text>
<text x="195.6" y="107.5" transform="rotate(-90 195.6 107.5)">R23</text>
<text x="239.4" y="103">MH2</text>
<text x="244.6" y="105.7">1</text>
<text x="255.2" y="103.9">C39</text>
<text x="76.2" y="111.4" transform="rotate(-90 76.2 111.4)">R24</text>
<text x="126.4" y="113.6">GND</text>
<text x="135.7" y="110.5">MCP7940M-I/SN(DNM)</text>
<text x="173.9" y="111.7">C27</text>
<text x="173.9" y="114">0.1UF/50V(DNM)</text>
<text x="197.4" y="112.6" transform="rotate(-90 197.4 112.6)">1</text>
<text x="201.4" y="111.6" transform="rotate(-90 201.4 111.6)">1K(DNM)</text>
<text x="239.4" y="111.7">MH1</text>
<text x="253.5" y="109.7">1000pf/3KV</text>
<text x="255.6" y="112.4">C38</text>
<text x="8.7" y="115.5">GND</text>
<text x="168.9" y="119.4">GND</text>
<text x="197.9" y="119.4">0.1F(DNM)</text>
<text x="201.8" y="117.4">C28</text>
<text x="244.6" y="114.5">1</text>
<text x="252.7" y="118.6">1000pf/3KV</text>
<text x="72.4" y="123.2">GND</text>
<text x="197.4" y="120.1" transform="rotate(-90 197.4 120.1)">2</text>
<text x="261.6" y="122.3">GND</text>
<text x="196" y="127.1">GND</text>
<text x="221.4" y="173.2">Title</text>
<text x="221.4" y="179">Size</text>
<text x="229.1" y="179">Document Number</text>
<text x="229.1" y="175.2">HHC for ACU</text>
<text x="285.2" y="179">Rev</text>
<text x="221.4" y="184.8">Date:</text>
<text x="223.3" y="181">B</text>
<text x="229.1" y="181">V3NS-47-PAC-05230</text>
<text x="231.5" y="184.8">Wednesday, May 17, 2023</text>
<text x="260" y="184.8">Sheet</text>
<text x="269.7" y="184.8">2</text>
<text x="275.5" y="184.8">of</text>
<text x="281.2" y="184.8">3</text>
<text x="287.1" y="181">1.0</text>
</g>
<g font-size="1.7" fill="#00c">
<text x="103.1" y="16.4" transform="rotate(-90 103.1 16.4)">VI</text>
<text x="105.1" y="16.4" transform="rotate(-90 105.1 16.4)">G</text>
<text x="107" y="16.4" transform="rotate(-90 107 16.4)">VO</text>
<text x="158.3" y="20.1">NC1</text>
<text x="158.3" y="22.1">EN</text>
<text x="164" y="20.1">GND</text>
<text x="164.2" y="22.1">OUT</text>
<text x="230.7" y="22.1">NC1</text>
<text x="236.4" y="22.1">GND</text>
<text x="158.3" y="24">IN</text>
<text x="158.3" y="25.9">NC2</text>
<text x="164" y="26.1" transform="rotate(-90 164 26.1)">EP</text>
<text x="165.4" y="25.9">NC</text>
<text x="165.7" y="24">FB</text>
<text x="230.7" y="24">EN</text>
<text x="230.7" y="25.9">IN</text>
<text x="230.7" y="27.9">NC2</text>
<text x="236.3" y="28" transform="rotate(-90 236.3 28)">EP</text>
<text x="236.6" y="24">OUT</text>
<text x="237.8" y="27.9">NC</text>
<text x="238.1" y="25.9">FB</text>
<text x="34.8" y="89.6">EN</text>
<text x="45.3" y="89.6">GND1</text>
<text x="34.8" y="93.5">VIN</text>
<text x="46.3" y="93.5">GND</text>
<text x="135.2" y="95.4">X1</text>
<text x="146.9" y="95.4">VCC</text>
<text x="34.8" y="97.3">FB</text>
<text x="34.8" y="101.2">NC</text>
<text x="46.4" y="97.3">SW1</text>
<text x="47.4" y="101.2">SW</text>
<text x="135.2" y="99.3">X2</text>
<text x="147" y="99.3">MFP</text>
<text x="135.2" y="103.1">NC</text>
<text x="135.2" y="107">VSS</text>
<text x="147" y="107">SDA</text>
<text x="147.2" y="103.1">SCL</text>
</g>
<g font-size="1.7" fill="#f00">
<text x="16.8" y="41">RS232_IN</text>
<text x="15.1" y="42.9">RS232_OUT</text>
</g>
<text font-size="1.7" fill="#cc8006" x="198.5" y="115.5">+</text>
<g font-size="1.4">
<text x="30.9" y="1.4">5</text>
<text x="88.8" y="1.4">4</text>
<text x="146.7" y="1.4">3</text>
<text x="204.6" y="1.4">2</text>
<text x="262.6" y="1.4">1</text>
<text x=".5" y="26.1">D</text>
<text x="292" y="26.1">D</text>
<text x=".5" y="71.9">C</text>
<text x="292" y="71.9">C</text>
<text x=".5" y="117.8">B</text>
<text x="292" y="117.8">B</text>
<text x=".5" y="163.6">A</text>
<text x="292" y="163.6">A</text>
<text x="30.9" y="186.8">5</text>
<text x="88.8" y="186.8">4</text>
<text x="146.7" y="186.8">3</text>
<text x="204.6" y="186.8">2</text>
<text x="262.6" y="186.8">1</text>
</g>
</svg>
